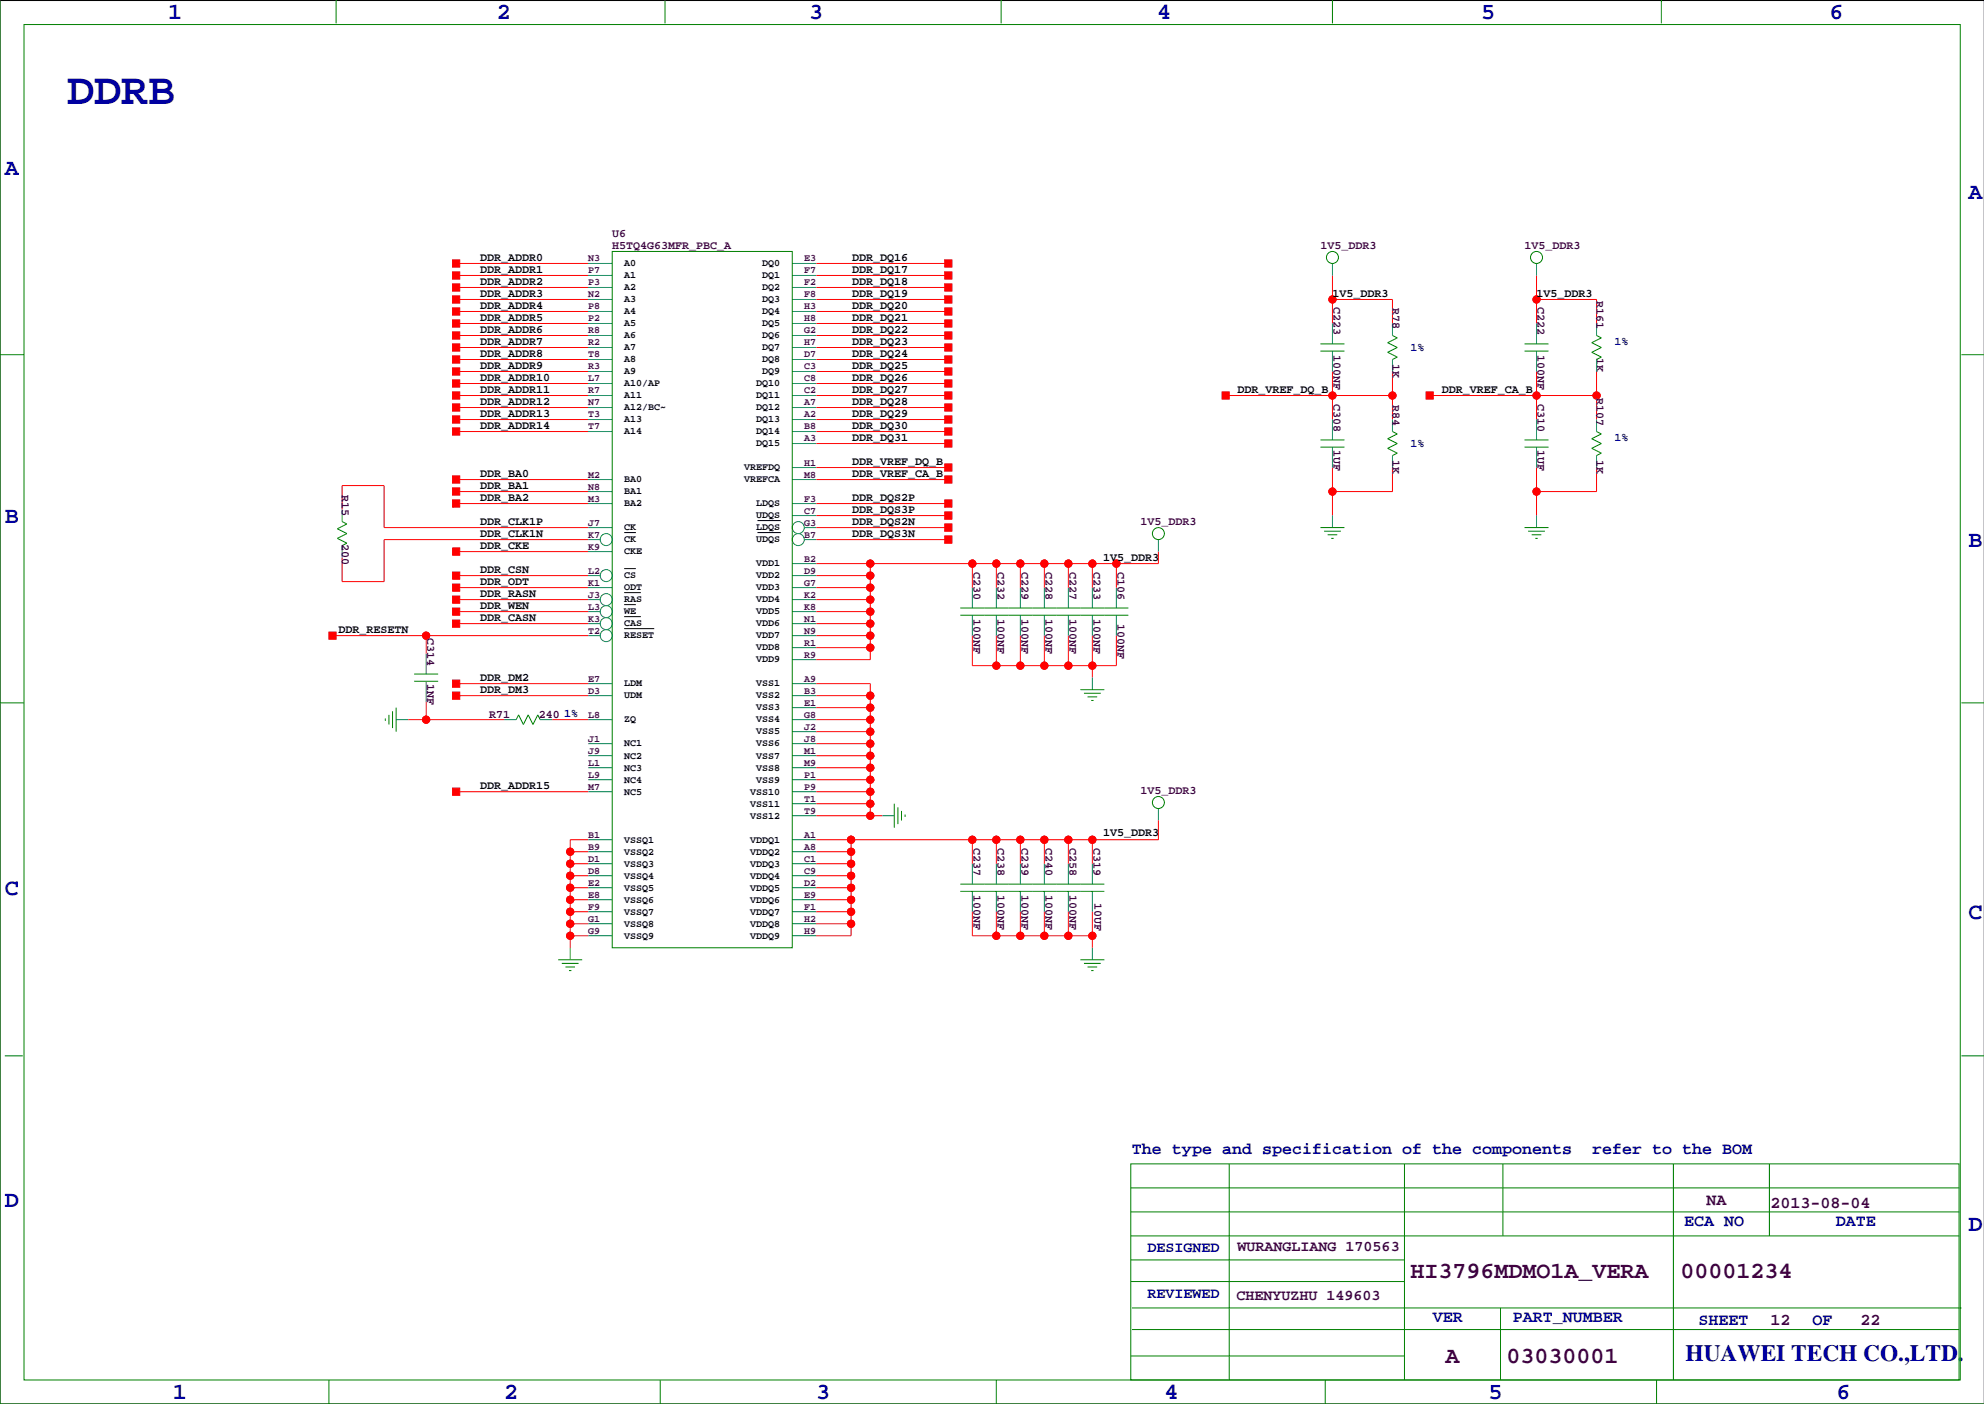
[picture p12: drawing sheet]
<svg xmlns="http://www.w3.org/2000/svg" width="420mm" height="297mm" viewBox="0 0 420 297" stroke-linecap="round" stroke-linejoin="round" font-family="sans-serif">
<path d="M419.9 .1h-419.9v296.9h419.9M132.1 112.7h2.4M160.3 112.7h4.9M160.3 110.1h4.9M132.1 120.3h2.4M132.1 125.4h3.5M132.1 130.5h3.5M132.1 127.9h2.4M132.1 133h6.3" fill="none" stroke="#000" stroke-width=".21"/>
<g fill="none" stroke="#f00" stroke-width=".21">
<path d="M96.5 55.7h28M96.5 58.3h28M172.7 55.7h28M172.7 58.3h28M281.9 58.3v10.1M325.1 58.3v10.1M96.5 63.4h28M96.5 68.4h28M96.5 73.5h28M96.5 60.8h28M96.5 78.6h28M96.5 65.9h28"/>
<path d="M96.5 76.1h28M96.5 71h28M172.7 63.4h28M172.7 68.4h28M172.7 73.5h28M172.7 60.8h28M172.7 78.6h28M172.7 65.9h28M172.7 76.1h28M172.7 71h28M281.9 63.4h12.7v5M281.9 78.6v10.2"/>
<path d="M294.6 78.6v10.2M325.1 63.4h12.7v5M325.1 78.6v10.2M337.8 78.6v10.2M96.5 91.3h28M96.5 88.8h28M96.5 86.2h28M96.5 83.7h28M96.5 81.1h28M172.7 91.3h28M172.7 88.8h28M172.7 86.2h28"/>
<path d="M172.7 83.7h28M172.7 81.1h28M172.7 93.8h28M172.7 98.9h28M259.3 83.7h35.3M281.9 98.9v10.2M294.6 98.9v5.1h-12.7M302.5 83.7h35.3M325.1 98.9v10.2M337.8 98.9v5.1h-12.7M72.4 107.8v-5.1h8.9v8.9h43.2M96.5 101.5h28"/>
<path d="M96.5 104h28M96.5 106.5h28M96.5 116.7h28M124.5 114.2h-43.2v8.8h-8.9v-5M172.7 101.5h28M172.7 106.5h28M172.7 111.6h28M172.7 114.2h28M172.7 109.1h28M184.1 119.2v20.4h-11.4M205.7 119.2v5.1M210.8 119.2v5.1"/>
<path d="M215.9 119.2v5.1M221 119.2v5.1M226.1 119.2v5.1M231.1 119.2v5.1M236.2 119.2v5.1M245.1 116.7v2.5h-72.4M70.4 134.5h54.1M90.2 134.5v3.8M96.5 121.8h28M96.5 124.3h28M96.5 126.9h28M96.5 129.4h28"/>
<path d="M96.5 131.9h28M172.7 121.8h11.4M172.7 124.3h11.4M172.7 126.9h11.4M172.7 129.4h11.4M172.7 131.9h11.4M172.7 137h11.4M172.7 134.5h11.4M205.7 134.5v6.3h30.5v-6.3M210.8 134.5v6.3M215.9 134.5v6.3M221 134.5v6.3"/>
<path d="M226.1 134.5v6.3M231.1 134.5v8.9M86.4 152.3h20.3M90.2 148.4v3.9M96.5 144.6h28M96.5 147.2h28M116.8 152.3h7.7M172.7 152.3h11.4M172.7 144.6h11.4v28M172.7 159.9h11.4M172.7 157.3h11.4M172.7 154.8h11.4"/>
<path d="M172.7 149.7h11.4M172.7 147.2h11.4M96.5 167.5h28M124.5 177.7h-3.9v22.8M172.7 167.5h11.4M172.7 165h11.4M172.7 162.4h11.4M172.7 170h11.4M172.7 172.6h14M180.1 177.7v20.3h-7.4M205.7 177.7v5M210.8 177.7v5"/>
<path d="M215.9 177.7v5M221 177.7v5M226.1 177.7v5M231.1 177.7v5M245.1 173.6v4.1h-72.4M120.6 190.4h3.9M120.6 185.3h3.9M120.6 180.2h3.9M120.6 182.7h3.9M120.6 187.8h3.9M120.6 198h3.9M120.6 195.4h3.9"/>
<path d="M120.6 192.9h3.9M172.7 190.4h7.4M172.7 185.3h7.4M172.7 180.2h7.4M172.7 182.7h7.4M172.7 187.8h7.4M172.7 195.4h7.4M172.7 192.9h7.4M205.7 192.9v5.1h25.4M210.8 192.9v5.1M215.9 192.9v5.1M221 192.9v5.1"/>
<path d="M226.1 192.9v5.1M231.1 192.9v7.6"/>
<circle cx="281.9" cy="63.4" r=".76"/>
<circle cx="325.1" cy="63.4" r=".76"/>
<circle cx="281.9" cy="83.7" r=".76"/>
<circle cx="294.6" cy="83.7" r=".76"/>
<circle cx="325.1" cy="83.7" r=".76"/>
<circle cx="337.8" cy="83.7" r=".76"/>
<circle cx="184.2" cy="119.2" r=".76"/>
<circle cx="205.7" cy="119.2" r=".76"/>
<circle cx="210.8" cy="119.2" r=".76"/>
<circle cx="215.9" cy="119.2" r=".76"/>
<circle cx="221" cy="119.2" r=".76"/>
<circle cx="226.1" cy="119.2" r=".76"/>
<circle cx="231.1" cy="119.2" r=".76"/>
<circle cx="236.2" cy="119.2" r=".76"/>
<circle cx="281.9" cy="104" r=".76"/>
<circle cx="325.1" cy="104" r=".76"/>
<circle cx="90.2" cy="134.5" r=".76"/>
<circle cx="184.2" cy="137" r=".76"/>
<circle cx="184.2" cy="124.3" r=".76"/>
<circle cx="184.2" cy="126.9" r=".76"/>
<circle cx="184.2" cy="131.9" r=".76"/>
<circle cx="184.2" cy="134.5" r=".76"/>
<circle cx="184.2" cy="121.8" r=".76"/>
<circle cx="184.2" cy="129.4" r=".76"/>
<circle cx="90.2" cy="152.3" r=".76"/>
<circle cx="184.2" cy="149.7" r=".76"/>
<circle cx="184.2" cy="152.3" r=".76"/>
<circle cx="184.2" cy="157.3" r=".76"/>
<circle cx="184.2" cy="159.9" r=".76"/>
<circle cx="184.2" cy="147.2" r=".76"/>
<circle cx="184.2" cy="154.8" r=".76"/>
<circle cx="210.8" cy="140.8" r=".76"/>
<circle cx="215.9" cy="140.8" r=".76"/>
<circle cx="221" cy="140.8" r=".76"/>
<circle cx="226.1" cy="140.8" r=".76"/>
<circle cx="231.1" cy="140.8" r=".76"/>
<circle cx="180.1" cy="177.7" r=".76"/>
<circle cx="184.2" cy="162.4" r=".76"/>
<circle cx="184.2" cy="165" r=".76"/>
<circle cx="184.2" cy="170" r=".76"/>
<circle cx="184.2" cy="172.6" r=".76"/>
<circle cx="184.2" cy="167.5" r=".76"/>
<circle cx="205.7" cy="177.7" r=".76"/>
<circle cx="210.8" cy="177.7" r=".76"/>
<circle cx="215.9" cy="177.7" r=".76"/>
<circle cx="221" cy="177.7" r=".76"/>
<circle cx="226.1" cy="177.7" r=".76"/>
<circle cx="231.1" cy="177.7" r=".76"/>
<circle cx="120.7" cy="187.8" r=".76"/>
<circle cx="120.7" cy="190.4" r=".76"/>
<circle cx="120.7" cy="182.7" r=".76"/>
<circle cx="120.7" cy="195.4" r=".76"/>
<circle cx="120.7" cy="185.3" r=".76"/>
<circle cx="120.7" cy="198" r=".76"/>
<circle cx="120.7" cy="180.2" r=".76"/>
<circle cx="120.7" cy="192.9" r=".76"/>
<circle cx="180.1" cy="187.8" r=".76"/>
<circle cx="180.1" cy="190.4" r=".76"/>
<circle cx="180.1" cy="195.4" r=".76"/>
<circle cx="180.1" cy="182.7" r=".76"/>
<circle cx="180.1" cy="185.3" r=".76"/>
<circle cx="180.1" cy="180.2" r=".76"/>
<circle cx="180.1" cy="192.9" r=".76"/>
<circle cx="210.8" cy="198" r=".76"/>
<circle cx="215.9" cy="198" r=".76"/>
<circle cx="221" cy="198" r=".76"/>
<circle cx="226.1" cy="198" r=".76"/>
<circle cx="231.1" cy="198" r=".76"/>
</g>
<g fill="#f00" stroke="#f00" stroke-width=".21">
<path d="M95.8 121h1.5v1.5h-1.5z" fill-rule="evenodd"/>
<path d="M95.8 55h1.5v1.5h-1.5z" fill-rule="evenodd"/>
<path d="M95.8 62.6h1.5v1.5h-1.5z" fill-rule="evenodd"/>
<path d="M95.8 67.7h1.5v1.5h-1.5z" fill-rule="evenodd"/>
<path d="M95.8 72.8h1.5v1.5h-1.5z" fill-rule="evenodd"/>
<path d="M95.8 90.5h1.5v1.6h-1.5z" fill-rule="evenodd"/>
<path d="M95.8 60.1h1.5v1.5h-1.5z" fill-rule="evenodd"/>
<path d="M95.8 88h1.5v1.5h-1.5z" fill-rule="evenodd"/>
<path d="M95.8 77.8h1.5v1.6h-1.5z" fill-rule="evenodd"/>
<path d="M95.8 65.1h1.5v1.6h-1.5z" fill-rule="evenodd"/>
<path d="M95.8 57.5h1.5v1.5h-1.5z" fill-rule="evenodd"/>
<path d="M95.8 75.3h1.5v1.5h-1.5z" fill-rule="evenodd"/>
<path d="M95.8 70.2h1.5v1.5h-1.5z" fill-rule="evenodd"/>
<path d="M95.8 85.5h1.5v1.5h-1.5z" fill-rule="evenodd"/>
<path d="M95.8 82.9h1.5v1.5h-1.5z" fill-rule="evenodd"/>
<path d="M95.8 80.4h1.5v1.5h-1.5z" fill-rule="evenodd"/>
<path d="M95.8 100.7h1.5v1.5h-1.5z" fill-rule="evenodd"/>
<path d="M95.8 103.2h1.5v1.6h-1.5z" fill-rule="evenodd"/>
<path d="M95.8 105.8h1.5v1.5h-1.5z" fill-rule="evenodd"/>
<path d="M95.8 115.9h1.5v1.6h-1.5z" fill-rule="evenodd"/>
<path d="M95.8 123.6h1.5v1.5h-1.5z" fill-rule="evenodd"/>
<path d="M95.8 126.1h1.5v1.5h-1.5z" fill-rule="evenodd"/>
<path d="M95.8 128.6h1.5v1.6h-1.5z" fill-rule="evenodd"/>
<path d="M95.8 131.2h1.5v1.5h-1.5z" fill-rule="evenodd"/>
<path d="M95.8 166.7h1.5v1.6h-1.5z" fill-rule="evenodd"/>
<path d="M95.8 143.9h1.5v1.5h-1.5z" fill-rule="evenodd"/>
<path d="M199.9 100.7h1.5v1.5h-1.5z" fill-rule="evenodd"/>
<path d="M199.9 93.1h1.5v1.5h-1.5z" fill-rule="evenodd"/>
<path d="M199.9 90.5h1.5v1.6h-1.5z" fill-rule="evenodd"/>
<path d="M199.9 88h1.5v1.5h-1.5z" fill-rule="evenodd"/>
<path d="M199.9 85.5h1.5v1.5h-1.5z" fill-rule="evenodd"/>
<path d="M199.9 82.9h1.5v1.5h-1.5z" fill-rule="evenodd"/>
<path d="M199.9 80.4h1.5v1.5h-1.5z" fill-rule="evenodd"/>
<path d="M199.9 77.8h1.5v1.6h-1.5z" fill-rule="evenodd"/>
<path d="M199.9 75.3h1.5v1.5h-1.5z" fill-rule="evenodd"/>
<path d="M199.9 72.8h1.5v1.5h-1.5z" fill-rule="evenodd"/>
<path d="M199.9 70.2h1.5v1.5h-1.5z" fill-rule="evenodd"/>
<path d="M199.9 67.7h1.5v1.5h-1.5z" fill-rule="evenodd"/>
<path d="M199.9 65.1h1.5v1.6h-1.5z" fill-rule="evenodd"/>
<path d="M199.9 62.6h1.5v1.5h-1.5z" fill-rule="evenodd"/>
<path d="M199.9 60.1h1.5v1.5h-1.5z" fill-rule="evenodd"/>
<path d="M199.9 57.5h1.5v1.5h-1.5z" fill-rule="evenodd"/>
<path d="M199.9 55h1.5v1.5h-1.5z" fill-rule="evenodd"/>
<path d="M199.9 110.9h1.5v1.5h-1.5z" fill-rule="evenodd"/>
<path d="M199.9 113.4h1.5v1.5h-1.5z" fill-rule="evenodd"/>
<path d="M199.9 108.3h1.5v1.5h-1.5z" fill-rule="evenodd"/>
<path d="M199.9 105.8h1.5v1.5h-1.5z" fill-rule="evenodd"/>
<path d="M258.6 82.9h1.5v1.5h-1.5z" fill-rule="evenodd"/>
<path d="M301.8 82.9h1.5v1.5h-1.5z" fill-rule="evenodd"/>
<path d="M95.8 146.4h1.5v1.5h-1.5z" fill-rule="evenodd"/>
<path d="M199.9 98.2h1.5v1.5h-1.5z" fill-rule="evenodd"/>
<path d="M69.6 133.7h1.5v1.5h-1.5z" fill-rule="evenodd"/>
<circle cx="210.8" cy="140.8" r=".76"/>
<circle cx="215.9" cy="140.8" r=".76"/>
<circle cx="221" cy="140.8" r=".76"/>
<circle cx="226.1" cy="140.8" r=".76"/>
<circle cx="231.1" cy="140.8" r=".76"/>
<circle cx="90.2" cy="152.3" r=".76"/>
<circle cx="184.2" cy="147.2" r=".76"/>
<circle cx="184.2" cy="149.7" r=".76"/>
<circle cx="184.2" cy="152.3" r=".76"/>
<circle cx="184.2" cy="154.8" r=".76"/>
<circle cx="184.2" cy="157.3" r=".76"/>
<circle cx="184.2" cy="159.9" r=".76"/>
<circle cx="184.2" cy="162.4" r=".76"/>
<circle cx="184.2" cy="165" r=".76"/>
<circle cx="184.2" cy="172.6" r=".76"/>
<circle cx="184.2" cy="170" r=".76"/>
<circle cx="184.2" cy="167.5" r=".76"/>
<circle cx="120.7" cy="180.2" r=".76"/>
<circle cx="120.7" cy="182.7" r=".76"/>
<circle cx="120.7" cy="185.3" r=".76"/>
<circle cx="120.7" cy="187.8" r=".76"/>
<circle cx="120.7" cy="190.4" r=".76"/>
<circle cx="120.7" cy="198" r=".76"/>
<circle cx="120.7" cy="195.4" r=".76"/>
<circle cx="120.7" cy="192.9" r=".76"/>
<circle cx="281.9" cy="104" r=".76"/>
<circle cx="325.1" cy="104" r=".76"/>
<circle cx="294.6" cy="83.7" r=".76"/>
<circle cx="281.9" cy="83.7" r=".76"/>
<circle cx="325.1" cy="63.4" r=".76"/>
<circle cx="281.9" cy="63.4" r=".76"/>
<circle cx="325.1" cy="83.7" r=".76"/>
<circle cx="337.8" cy="83.7" r=".76"/>
<circle cx="236.2" cy="119.2" r=".76"/>
<circle cx="231.1" cy="119.2" r=".76"/>
<circle cx="226.1" cy="119.2" r=".76"/>
<circle cx="221" cy="119.2" r=".76"/>
<circle cx="184.2" cy="137" r=".76"/>
<circle cx="184.2" cy="134.5" r=".76"/>
<circle cx="184.2" cy="131.9" r=".76"/>
<circle cx="184.2" cy="129.4" r=".76"/>
<circle cx="184.2" cy="126.9" r=".76"/>
<circle cx="184.2" cy="124.3" r=".76"/>
<circle cx="184.2" cy="121.8" r=".76"/>
<circle cx="184.2" cy="119.2" r=".76"/>
<circle cx="205.7" cy="119.2" r=".76"/>
<circle cx="210.8" cy="119.2" r=".76"/>
<circle cx="215.9" cy="119.2" r=".76"/>
<circle cx="90.2" cy="134.5" r=".76"/>
<circle cx="231.1" cy="177.7" r=".76"/>
<circle cx="226.1" cy="177.7" r=".76"/>
<circle cx="221" cy="177.7" r=".76"/>
<circle cx="215.9" cy="177.7" r=".76"/>
<circle cx="210.8" cy="177.7" r=".76"/>
<circle cx="205.7" cy="177.7" r=".76"/>
<circle cx="180.1" cy="177.7" r=".76"/>
<circle cx="180.1" cy="180.2" r=".76"/>
<circle cx="180.1" cy="195.4" r=".76"/>
<circle cx="180.1" cy="192.9" r=".76"/>
<circle cx="180.1" cy="190.4" r=".76"/>
<circle cx="180.1" cy="187.8" r=".76"/>
<circle cx="180.1" cy="185.3" r=".76"/>
<circle cx="180.1" cy="182.7" r=".76"/>
<circle cx="231.1" cy="198" r=".76"/>
<circle cx="226.1" cy="198" r=".76"/>
<circle cx="221" cy="198" r=".76"/>
<circle cx="215.9" cy="198" r=".76"/>
<circle cx="210.8" cy="198" r=".76"/>
</g>
<g fill="none" stroke="#008080" stroke-width=".21">
<path d="M124.5 58.3h5M124.5 55.7h5M167.6 58.3h5.1M167.6 55.7h5.1M281.9 55.7v2.6M325.1 55.7v2.6M124.5 78.6h5M124.5 76.1h5M124.5 73.5h5M124.5 71h5M124.5 68.4h5M124.5 65.9h5"/>
<path d="M124.5 63.4h5M124.5 60.8h5M167.6 78.6h5.1M167.6 76.1h5.1M167.6 73.5h5.1M167.6 71h5.1M167.6 68.4h5.1M167.6 65.9h5.1M167.6 63.4h5.1M167.6 60.8h5.1M281.9 68.4v4.4M281.9 74.3v4.3"/>
<path d="M294.6 68.4v2.6M294.6 76.1v2.5M325.1 68.4v4.4M325.1 74.3v4.3M337.8 68.4v2.6M337.8 76.1v2.5M124.5 91.3h5M124.5 88.8h5M124.5 86.2h5M124.5 83.7h5M124.5 81.1h5M167.6 91.3h5.1"/>
<path d="M167.6 88.8h5.1M167.6 86.2h5.1M167.6 83.7h5.1M167.6 81.1h5.1M167.6 93.8h5.1M167.6 98.9h5.1M281.9 88.8v4.3M281.9 94.6v4.3M294.6 88.8v2.5M294.6 96.4v2.5M325.1 88.8v4.3M325.1 94.6v4.3"/>
<path d="M337.8 88.8v2.5M337.8 96.4v2.5M72.4 107.8v2.5M72.4 115.4v2.6M124.5 106.5h5M124.5 104h5M124.5 101.5h5M124.5 114.2h2.5M124.5 111.6h5M124.5 116.7h5M167.6 119.2h5.1M167.6 106.5h5.1"/>
<path d="M167.6 101.5h5.1M167.6 109.1h5.1M170.2 114.2h2.5M170.2 111.6h2.5M245.1 114.2v2.5M281.9 109.1v2.5M325.1 109.1v2.5M90.2 138.3v4.3M124.5 134.5h2.5M124.5 131.9h2.5M124.5 129.4h2.5M124.5 126.9h2.5"/>
<path d="M124.5 124.3h5M124.5 121.8h2.5M167.6 139.6h5.1M167.6 137h5.1M167.6 134.5h5.1M167.6 131.9h5.1M167.6 129.4h5.1M167.6 126.9h5.1M167.6 124.3h5.1M167.6 121.8h5.1M205.7 124.3v4.3M205.7 130.2v4.3"/>
<path d="M210.8 124.3v4.3M210.8 130.2v4.3M215.9 124.3v4.3M215.9 130.2v4.3M221 124.3v4.3M221 130.2v4.3M226.1 124.3v4.3M226.1 130.2v4.3M231.1 124.3v4.3M231.1 130.2v4.3M236.2 124.3v4.3M236.2 130.2v4.3"/>
<path d="M83.8 152.3h2.6M90.2 144.1v4.3M106.7 152.3h2.5M114.3 152.3h2.5M124.5 152.3h5M124.5 159.9h5M124.5 157.3h5M124.5 147.2h5M124.5 144.6h5M167.6 152.3h5.1M167.6 159.9h5.1M167.6 157.3h5.1"/>
<path d="M167.6 154.8h5.1M167.6 149.7h5.1M167.6 147.2h5.1M167.6 144.6h5.1M231.1 143.4v2.5M124.5 165h5M124.5 162.4h5M124.5 177.7h5M124.5 167.5h5M167.6 165h5.1M167.6 162.4h5.1M167.6 177.7h5.1"/>
<path d="M167.6 172.6h5.1M167.6 170h5.1M167.6 167.5h5.1M186.7 172.6h2.5M245.1 171.1v2.5M124.5 198h5M124.5 195.4h5M124.5 192.9h5M124.5 190.4h5M124.5 187.8h5M124.5 185.3h5M124.5 182.7h5"/>
<path d="M124.5 180.2h5M167.6 198h5.1M167.6 195.4h5.1M167.6 192.9h5.1M167.6 190.4h5.1M167.6 187.8h5.1M167.6 185.3h5.1M167.6 182.7h5.1M167.6 180.2h5.1M205.7 182.7v4.4M205.7 188.6v4.3M210.8 182.7v4.4"/>
<path d="M210.8 188.6v4.3M215.9 182.7v4.4M215.9 188.6v4.3M221 182.7v4.4M221 188.6v4.3M226.1 182.7v4.4M226.1 188.6v4.3M231.1 182.7v4.4M231.1 188.6v4.3M120.6 200.5v2.6M231.1 200.5v2.6"/>
<circle cx="128.3" cy="114.2" r="1.27"/>
<circle cx="168.9" cy="111.6" r="1.27"/>
<circle cx="168.9" cy="114.2" r="1.27"/>
<circle cx="128.3" cy="126.9" r="1.27"/>
<circle cx="128.3" cy="131.9" r="1.27"/>
<circle cx="128.3" cy="121.8" r="1.27"/>
<circle cx="128.3" cy="134.5" r="1.27"/>
<circle cx="128.3" cy="129.4" r="1.27"/>
</g>
<g fill="none" stroke="#008000" stroke-width=".21">
<path d="M0 -.1v297.1h419.9M71.1 0v4.9M140.7 0v4.9M211.8 0v4.9M281.9 0v4.9M351.5 0v4.9M5.1 5.2h409.7v286.8h-409.7zM129.5 53.2h38.1v147.3h-38.1zM0 75h5.1M279.4 72.8h5.1M279.4 74.3h5.1M294.6 71l1.1 .5-2.1 1 2.1 1-2.1 1 2.1 1.1-1.1 .5"/>
<path d="M322.6 72.8h5.1M322.6 74.3h5.1M337.8 71l1 .5-2 1 2 1-2 1 2 1.1-1 .5M415 75h4.9M279.4 93.1h5.1M279.4 94.6h5.1M294.6 91.3l1.1 .5-2.1 1 2.1 1-2.1 1.1 2.1 1-1.1 .5M322.6 93.1h5.1M322.6 94.6h5.1M337.8 91.3l1 .5-2 1 2 1-2 1.1 2 1-1 .5M72.4 110.3l1 .6-2 1 2 1-2 1 2 1-1 .5M279.4 111.6h5.1"/>
<path d="M280.2 112.4h3.5M280.9 113.1h2.1M281.7 113.9h.5M322.6 111.6h5.1M323.3 112.4h3.6M324.1 113.1h2M324.9 113.9h.5M203.2 128.6h35.6M203.2 130.2h35.6M0 148.7h5.1M81.5 152v.5M82.3 151.2v2.1"/>
<path d="M83.1 150.5v3.5M83.8 149.7v5.1M87.6 142.6h5.1M87.6 144.1h5.1M109.2 152.3l.5-1.1 1 2.1 1.1-2.1 1 2.1 1-2.1 .5 1.1M228.6 145.9h5.1M229.4 146.7h3.5M230.1 147.4h2.1M230.9 148.2h.5M415 148.7h4.9M189.2 170v5.1M190 170.8v3.6"/>
<path d="M190.8 171.6v2M191.5 172.3v.5M203.2 187.1h30.5M203.2 188.6h30.5M118.1 203.1h5.1M118.9 203.8h3.5M119.6 204.6h2.1M120.4 205.3h.5M228.6 203.1h5.1M229.4 203.8h3.5M230.1 204.6h2.1M230.9 205.3h.5"/>
<path d="M1 223.4h3.8M415 223.4h4.9M239.3 246.2h175.2v45.8h-175.2zM239.3 251.3h175.2M239.3 256.4h175.2M260.1 246.2v45.8M297.2 246.2v45.8M318 246.2v15.3M354.1 246.2v45.8M374.4 246.2v15.3M239.3 266.6h57.9M239.3 261.5h175.2"/>
<path d="M239.3 271.1h57.9M239.5 276.7h175.5M317.5 276.7v15.3M69.6 292v5M139.7 292v5M210.8 292v5M239.3 286.9h57.9M239.5 281.3h175M280.4 292v5M350.5 292v5M383.5 287.4h.1"/>
<circle cx="281.9" cy="54.5" r="1.27"/>
<circle cx="325.1" cy="54.5" r="1.27"/>
<circle cx="245.1" cy="112.9" r="1.27"/>
<circle cx="245.1" cy="169.8" r="1.27"/>
</g>
<text font-size="9.5" fill="#0000a0" x="14.2" y="22">DDRB</text>
<g font-size="4.9" fill="#0000a0">
<text x="35.6" y="3.9">1</text>
<text x="105.2" y="3.9">2</text>
<text x="171.2" y="3.9">3</text>
<text x="244.9" y="3.9">4</text>
<text x="313.4" y="3.9">5</text>
<text x="387.1" y="3.9">6</text>
<text x="1" y="36.9">A</text>
<text x="416.6" y="42">A</text>
<text x="1" y="110.6">B</text>
<text x="416.6" y="115.7">B</text>
<text x="1" y="189.3">C</text>
<text x="416.6" y="194.4">C</text>
<text x="1" y="255.4">D</text>
<text x="416.6" y="260.5">D</text>
<text x="356.6" y="288">HUAWEI TECH CO.,LTD.</text>
<text x="36.6" y="296">1</text>
<text x="106.7" y="296">2</text>
<text x="172.7" y="296">3</text>
<text x="246.4" y="296">4</text>
<text x="315" y="296">5</text>
<text x="388.6" y="296">6</text>
</g>
<g font-size="4.9" fill="#400040">
<text x="298.5" y="270.5">HI3796MDMO1A_VERA</text>
<text x="355.6" y="270.5">00001234</text>
<text x="305.9" y="288.3">A</text>
<text x="318.8" y="288.3">03030001</text>
</g>
<g font-size="3.5" fill="#0000a0">
<text x="239.5" y="244.2">The type and specification of the components</text>
<text x="336.9" y="244.2">refer to the BOM</text>
<text x="356.4" y="259.4">ECA NO</text>
<text x="388.5" y="259.4">DATE</text>
<text x="303.1" y="279.7">VER</text>
<text x="320.1" y="279.7">PART_NUMBER</text>
<text x="359.4" y="280.3">SHEET</text>
<text x="383.5" y="280.3">OF</text>
</g>
<g font-size="3.5" fill="#400040">
<text x="361.1" y="254.9">NA</text>
<text x="374.6" y="255.7">2013-08-04</text>
<text x="374.6" y="280.3">12</text>
<text x="393.7" y="280.3">22</text>
</g>
<g font-size="3.2" fill="#0000a0">
<text x="242.8" y="264.9">DESIGNED</text>
<text x="242.8" y="274.5">REVIEWED</text>
</g>
<g font-size="3.2" fill="#400040">
<text x="261.9" y="264.7">WURANGLIANG 170563</text>
<text x="261.6" y="275.1">CHENYUZHU 149603</text>
</g>
<g font-size="2.5" fill="#400040">
<text x="129.5" y="50.2">U6</text>
<text x="129.5" y="52.7">H5TQ4G63MFR_PBC_A</text>
<text x="279.4" y="52.7">1V5_DDR3</text>
<text x="322.6" y="52.7">1V5_DDR3</text>
<text x="282.2" y="65.1" transform="rotate(90 282.2 65.1)">C223</text>
<text x="294.6" y="65.3" transform="rotate(90 294.6 65.3)">R78</text>
<text x="325.3" y="65.1" transform="rotate(90 325.3 65.1)">C222</text>
<text x="337.8" y="63.8" transform="rotate(90 337.8 63.8)">R161</text>
<text x="282.2" y="75" transform="rotate(90 282.2 75)">100NF</text>
<text x="294.6" y="77.1" transform="rotate(90 294.6 77.1)">1K</text>
<text x="325.3" y="75" transform="rotate(90 325.3 75)">100NF</text>
<text x="337.8" y="75.8" transform="rotate(90 337.8 75.8)">1K</text>
<text x="282.2" y="85.4" transform="rotate(90 282.2 85.4)">C308</text>
<text x="294.6" y="85.6" transform="rotate(90 294.6 85.6)">R84</text>
<text x="325.3" y="85.4" transform="rotate(90 325.3 85.4)">C310</text>
<text x="337.8" y="84.1" transform="rotate(90 337.8 84.1)">R107</text>
<text x="282.2" y="95.1" transform="rotate(90 282.2 95.1)">1UF</text>
<text x="325.3" y="95.1" transform="rotate(90 325.3 95.1)">1UF</text>
<text x="294.6" y="97.4" transform="rotate(90 294.6 97.4)">1K</text>
<text x="337.8" y="97.4" transform="rotate(90 337.8 97.4)">1K</text>
<text x="72.4" y="104.6" transform="rotate(90 72.4 104.6)">R15</text>
<text x="241.3" y="111.1">1V5_DDR3</text>
<text x="72.4" y="115.2" transform="rotate(90 72.4 115.2)">200</text>
<text x="206" y="120.9" transform="rotate(90 206 120.9)">C230</text>
<text x="211" y="120.9" transform="rotate(90 211 120.9)">C232</text>
<text x="216.1" y="120.9" transform="rotate(90 216.1 120.9)">C229</text>
<text x="221.2" y="120.9" transform="rotate(90 221.2 120.9)">C228</text>
<text x="226.3" y="120.9" transform="rotate(90 226.3 120.9)">C227</text>
<text x="231.4" y="120.9" transform="rotate(90 231.4 120.9)">C233</text>
<text x="236.4" y="120.9" transform="rotate(90 236.4 120.9)">C106</text>
<text x="206" y="130.9" transform="rotate(90 206 130.9)">100NF</text>
<text x="211" y="130.9" transform="rotate(90 211 130.9)">100NF</text>
<text x="216.1" y="130.9" transform="rotate(90 216.1 130.9)">100NF</text>
<text x="221.2" y="130.9" transform="rotate(90 221.2 130.9)">100NF</text>
<text x="226.3" y="130.9" transform="rotate(90 226.3 130.9)">100NF</text>
<text x="231.4" y="130.9" transform="rotate(90 231.4 130.9)">100NF</text>
<text x="236.4" y="131.9" transform="rotate(90 236.4 131.9)">100NF</text>
<text x="90.4" y="134.9" transform="rotate(90 90.4 134.9)">C314</text>
<text x="90.4" y="144.6" transform="rotate(90 90.4 144.6)">1NF</text>
<text x="103.5" y="152">R71</text>
<text x="114" y="152">240</text>
<text x="241.3" y="168">1V5_DDR3</text>
<text x="206" y="179.4" transform="rotate(90 206 179.4)">C237</text>
<text x="211" y="179.4" transform="rotate(90 211 179.4)">C238</text>
<text x="216.1" y="179.4" transform="rotate(90 216.1 179.4)">C239</text>
<text x="221.2" y="179.4" transform="rotate(90 221.2 179.4)">C240</text>
<text x="226.3" y="179.4" transform="rotate(90 226.3 179.4)">C258</text>
<text x="231.4" y="179.4" transform="rotate(90 231.4 179.4)">C319</text>
<text x="206" y="189.3" transform="rotate(90 206 189.3)">100NF</text>
<text x="211" y="189.3" transform="rotate(90 211 189.3)">100NF</text>
<text x="216.1" y="189.3" transform="rotate(90 216.1 189.3)">100NF</text>
<text x="221.2" y="189.3" transform="rotate(90 221.2 189.3)">100NF</text>
<text x="226.3" y="189.3" transform="rotate(90 226.3 189.3)">100NF</text>
<text x="231.6" y="191.1" transform="rotate(90 231.6 191.1)">10UF</text>
</g>
<g font-size="2.5">
<text x="101.6" y="57.8">DDR_ADDR1</text>
<text x="101.6" y="55.2">DDR_ADDR0</text>
<text x="180.3" y="55.2">DDR_DQ16</text>
<text x="180.3" y="57.8">DDR_DQ17</text>
<text x="101.6" y="65.4">DDR_ADDR4</text>
<text x="101.6" y="60.3">DDR_ADDR2</text>
<text x="101.6" y="62.9">DDR_ADDR3</text>
<text x="180.3" y="60.3">DDR_DQ18</text>
<text x="180.3" y="62.9">DDR_DQ19</text>
<text x="180.3" y="65.4">DDR_DQ20</text>
<text x="281.9" y="62.9">1V5_DDR3</text>
<text x="325.1" y="62.9">1V5_DDR3</text>
<text x="101.6" y="70.5">DDR_ADDR6</text>
<text x="101.6" y="67.9">DDR_ADDR5</text>
<text x="180.3" y="67.9">DDR_DQ21</text>
<text x="180.3" y="70.5">DDR_DQ22</text>
<text x="101.6" y="75.6">DDR_ADDR8</text>
<text x="101.6" y="73">DDR_ADDR7</text>
<text x="180.3" y="73">DDR_DQ23</text>
<text x="180.3" y="75.6">DDR_DQ24</text>
<text x="101.6" y="80.6">DDR_ADDR10</text>
<text x="101.6" y="83.2">DDR_ADDR11</text>
<text x="101.6" y="78.1">DDR_ADDR9</text>
<text x="180.3" y="78.1">DDR_DQ25</text>
<text x="180.3" y="80.6">DDR_DQ26</text>
<text x="180.3" y="83.2">DDR_DQ27</text>
<text x="261.9" y="83.2">DDR_VREF_DQ_B</text>
<text x="305.1" y="83.2">DDR_VREF_CA_B</text>
<text x="101.6" y="85.7">DDR_ADDR12</text>
<text x="101.6" y="88.3">DDR_ADDR13</text>
<text x="180.3" y="85.7">DDR_DQ28</text>
<text x="180.3" y="88.3">DDR_DQ29</text>
<text x="101.6" y="90.8">DDR_ADDR14</text>
<text x="180.3" y="90.8">DDR_DQ30</text>
<text x="180.3" y="93.3">DDR_DQ31</text>
<text x="101.6" y="101">DDR_BA0</text>
<text x="180.3" y="98.4">DDR_VREF_DQ_B</text>
<text x="180.3" y="101">DDR_VREF_CA_B</text>
<text x="101.6" y="106">DDR_BA2</text>
<text x="101.6" y="103.5">DDR_BA1</text>
<text x="180.3" y="106">DDR_DQS2P</text>
<text x="101.6" y="113.7">DDR_CLK1N</text>
<text x="101.6" y="111.1">DDR_CLK1P</text>
<text x="180.3" y="108.6">DDR_DQS3P</text>
<text x="180.3" y="113.7">DDR_DQS3N</text>
<text x="180.3" y="111.1">DDR_DQS2N</text>
<text x="101.6" y="116.2">DDR_CKE</text>
<text x="233.4" y="118.7">1V5_DDR3</text>
<text x="101.6" y="123.8">DDR_ODT</text>
<text x="101.6" y="121.3">DDR_CSN</text>
<text x="101.6" y="131.4">DDR_CASN</text>
<text x="101.6" y="128.9">DDR_WEN</text>
<text x="101.6" y="126.4">DDR_RASN</text>
<text x="71.6" y="134">DDR_RESETN</text>
<text x="101.6" y="146.7">DDR_DM3</text>
<text x="101.6" y="144.1">DDR_DM2</text>
<text x="101.6" y="167">DDR_ADDR15</text>
<text x="233.4" y="176.9">1V5_DDR3</text>
</g>
<g font-size="2.5" fill="#0000a0">
<text x="298.5" y="74.3">1%</text>
<text x="341.6" y="73">1%</text>
<text x="298.5" y="94.6">1%</text>
<text x="341.6" y="93.3">1%</text>
<text x="119.4" y="151.8">1%</text>
</g>
<g font-size="2.1" fill="#400040">
<text x="124.5" y="57.8">P7</text>
<text x="124.5" y="55.3">N3</text>
<text x="170.2" y="57.8">F7</text>
<text x="170.2" y="55.3">E3</text>
<text x="124.5" y="65.5">P8</text>
<text x="124.5" y="62.9">N2</text>
<text x="124.5" y="60.4">P3</text>
<text x="170.2" y="65.5">H3</text>
<text x="170.2" y="62.9">F8</text>
<text x="170.2" y="60.4">F2</text>
<text x="124.5" y="70.5">R8</text>
<text x="124.5" y="68">P2</text>
<text x="170.2" y="70.5">G2</text>
<text x="170.2" y="68">H8</text>
<text x="124.5" y="75.6">T8</text>
<text x="124.5" y="73.1">R2</text>
<text x="170.2" y="75.6">D7</text>
<text x="170.2" y="73.1">H7</text>
<text x="124.5" y="83.2">R7</text>
<text x="124.5" y="80.7">L7</text>
<text x="124.5" y="78.2">R3</text>
<text x="170.2" y="83.2">C2</text>
<text x="170.2" y="80.7">C8</text>
<text x="170.2" y="78.2">C3</text>
<text x="124.5" y="85.8">N7</text>
<text x="124.5" y="88.3">T3</text>
<text x="170.2" y="88.3">A2</text>
<text x="170.2" y="85.8">A7</text>
<text x="124.5" y="90.9">T7</text>
<text x="170.2" y="90.9">B8</text>
<text x="170.2" y="93.4">A3</text>
<text x="124.5" y="101">M2</text>
<text x="170.2" y="98.5">H1</text>
<text x="170.2" y="101">M8</text>
<text x="124.5" y="106.1">M3</text>
<text x="124.5" y="103.6">N8</text>
<text x="170.2" y="106.1">F3</text>
<text x="124.5" y="113.7">K7</text>
<text x="124.5" y="111.2">J7</text>
<text x="170.2" y="113.7">B7</text>
<text x="170.2" y="108.6">C7</text>
<text x="170.2" y="111.2">G3</text>
<text x="124.5" y="116.3">K9</text>
<text x="170.2" y="118.8">B2</text>
<text x="124.5" y="121.3">L2</text>
<text x="124.5" y="123.9">K1</text>
<text x="170.2" y="123.9">G7</text>
<text x="170.2" y="121.3">D9</text>
<text x="124.5" y="126.4">J3</text>
<text x="124.5" y="131.5">K3</text>
<text x="124.5" y="129">L3</text>
<text x="170.2" y="131.5">N1</text>
<text x="170.2" y="129">K8</text>
<text x="170.2" y="126.4">K2</text>
<text x="124.5" y="134">T2</text>
<text x="170.2" y="136.6">R1</text>
<text x="170.2" y="134">N9</text>
<text x="170.2" y="139.1">R9</text>
<text x="124.5" y="144.2">E7</text>
<text x="124.5" y="146.7">D3</text>
<text x="170.2" y="149.3">E1</text>
<text x="170.2" y="146.7">B3</text>
<text x="170.2" y="144.2">A9</text>
<text x="124.5" y="151.8">L8</text>
<text x="170.2" y="154.4">J2</text>
<text x="170.2" y="151.8">G8</text>
<text x="124.5" y="162">L1</text>
<text x="124.5" y="159.4">J9</text>
<text x="124.5" y="156.9">J1</text>
<text x="170.2" y="162">M9</text>
<text x="170.2" y="159.4">M1</text>
<text x="170.2" y="156.9">J8</text>
<text x="124.5" y="164.5">L9</text>
<text x="124.5" y="167.1">M7</text>
<text x="170.2" y="167.1">P9</text>
<text x="170.2" y="164.5">P1</text>
<text x="170.2" y="172.1">T9</text>
<text x="170.2" y="169.6">T1</text>
<text x="124.5" y="179.8">B9</text>
<text x="124.5" y="177.2">B1</text>
<text x="170.2" y="179.8">A8</text>
<text x="170.2" y="177.2">A1</text>
<text x="124.5" y="184.8">D8</text>
<text x="124.5" y="182.3">D1</text>
<text x="170.2" y="184.8">C9</text>
<text x="170.2" y="182.3">C1</text>
<text x="124.5" y="189.9">E8</text>
<text x="124.5" y="187.4">E2</text>
<text x="170.2" y="189.9">E9</text>
<text x="170.2" y="187.4">D2</text>
<text x="124.5" y="197.5">G9</text>
<text x="124.5" y="195">G1</text>
<text x="124.5" y="192.5">F9</text>
<text x="170.2" y="197.5">H9</text>
<text x="170.2" y="195">H2</text>
<text x="170.2" y="192.5">F1</text>
</g>
<g font-size="2.1">
<text x="132.1" y="58.9">A1</text>
<text x="132.1" y="56.3">A0</text>
<text x="161.3" y="58.9">DQ1</text>
<text x="161.3" y="56.3">DQ0</text>
<text x="132.1" y="64">A3</text>
<text x="132.1" y="61.4">A2</text>
<text x="161.3" y="64">DQ3</text>
<text x="161.3" y="61.4">DQ2</text>
<text x="132.1" y="71.6">A6</text>
<text x="132.1" y="69">A5</text>
<text x="132.1" y="66.5">A4</text>
<text x="161.3" y="71.6">DQ6</text>
<text x="161.3" y="69">DQ5</text>
<text x="161.3" y="66.5">DQ4</text>
<text x="132.1" y="76.7">A8</text>
<text x="132.1" y="74.1">A7</text>
<text x="161.3" y="76.7">DQ8</text>
<text x="161.3" y="74.1">DQ7</text>
<text x="132.1" y="81.7">A10/AP</text>
<text x="132.1" y="79.2">A9</text>
<text x="160" y="81.7">DQ10</text>
<text x="161.3" y="79.2">DQ9</text>
<text x="132.1" y="86.8">A12/BC~</text>
<text x="132.1" y="84.3">A11</text>
<text x="132.1" y="89.4">A13</text>
<text x="160" y="89.4">DQ13</text>
<text x="160" y="86.8">DQ12</text>
<text x="160" y="84.3">DQ11</text>
<text x="132.1" y="91.9">A14</text>
<text x="160" y="91.9">DQ14</text>
<text x="160" y="94.4">DQ15</text>
<text x="157.5" y="99.5">VREFDQ</text>
<text x="132.1" y="107.1">BA2</text>
<text x="132.1" y="104.6">BA1</text>
<text x="132.1" y="102.1">BA0</text>
<text x="157.5" y="102.1">VREFCA</text>
<text x="160" y="107.1">LDQS</text>
<text x="132.1" y="112.2">CK</text>
<text x="160" y="109.7">UDQS</text>
<text x="160" y="112.2">LDQS</text>
<text x="132.1" y="114.8">CK</text>
<text x="132.1" y="117.3">CKE</text>
<text x="160" y="119.8">VDD1</text>
<text x="160" y="114.8">UDQS</text>
<text x="132.1" y="122.4">CS</text>
<text x="132.1" y="124.9">ODT</text>
<text x="160" y="124.9">VDD3</text>
<text x="160" y="122.4">VDD2</text>
<text x="132.1" y="127.5">RAS</text>
<text x="132.1" y="130">WE</text>
<text x="160" y="130">VDD5</text>
<text x="160" y="127.5">VDD4</text>
<text x="132.1" y="132.5">CAS</text>
<text x="132.1" y="135.1">RESET</text>
<text x="160" y="137.6">VDD8</text>
<text x="160" y="135.1">VDD7</text>
<text x="160" y="132.5">VDD6</text>
<text x="160" y="140.2">VDD9</text>
<text x="132.1" y="145.2">LDM</text>
<text x="132.1" y="147.8">UDM</text>
<text x="160" y="147.8">VSS2</text>
<text x="160" y="145.2">VSS1</text>
<text x="132.1" y="152.9">ZQ</text>
<text x="160" y="155.4">VSS5</text>
<text x="160" y="152.9">VSS4</text>
<text x="160" y="150.3">VSS3</text>
<text x="132.1" y="160.5">NC2</text>
<text x="132.1" y="157.9">NC1</text>
<text x="160" y="160.5">VSS7</text>
<text x="160" y="157.9">VSS6</text>
<text x="132.1" y="165.6">NC4</text>
<text x="132.1" y="163">NC3</text>
<text x="160" y="165.6">VSS9</text>
<text x="160" y="163">VSS8</text>
<text x="132.1" y="168.1">NC5</text>
<text x="158.7" y="173.2">VSS12</text>
<text x="158.7" y="170.6">VSS11</text>
<text x="158.7" y="168.1">VSS10</text>
<text x="132.1" y="178.3">VSSQ1</text>
<text x="158.7" y="178.3">VDDQ1</text>
<text x="132.1" y="185.9">VSSQ4</text>
<text x="132.1" y="183.3">VSSQ3</text>
<text x="132.1" y="180.8">VSSQ2</text>
<text x="158.7" y="185.9">VDDQ4</text>
<text x="158.7" y="183.3">VDDQ3</text>
<text x="158.7" y="180.8">VDDQ2</text>
<text x="132.1" y="191">VSSQ6</text>
<text x="132.1" y="188.4">VSSQ5</text>
<text x="158.7" y="191">VDDQ6</text>
<text x="158.7" y="188.4">VDDQ5</text>
<text x="132.1" y="196">VSSQ8</text>
<text x="132.1" y="193.5">VSSQ7</text>
<text x="158.7" y="196">VDDQ8</text>
<text x="158.7" y="193.5">VDDQ7</text>
<text x="132.1" y="198.6">VSSQ9</text>
<text x="158.7" y="198.6">VDDQ9</text>
</g>
</svg>
